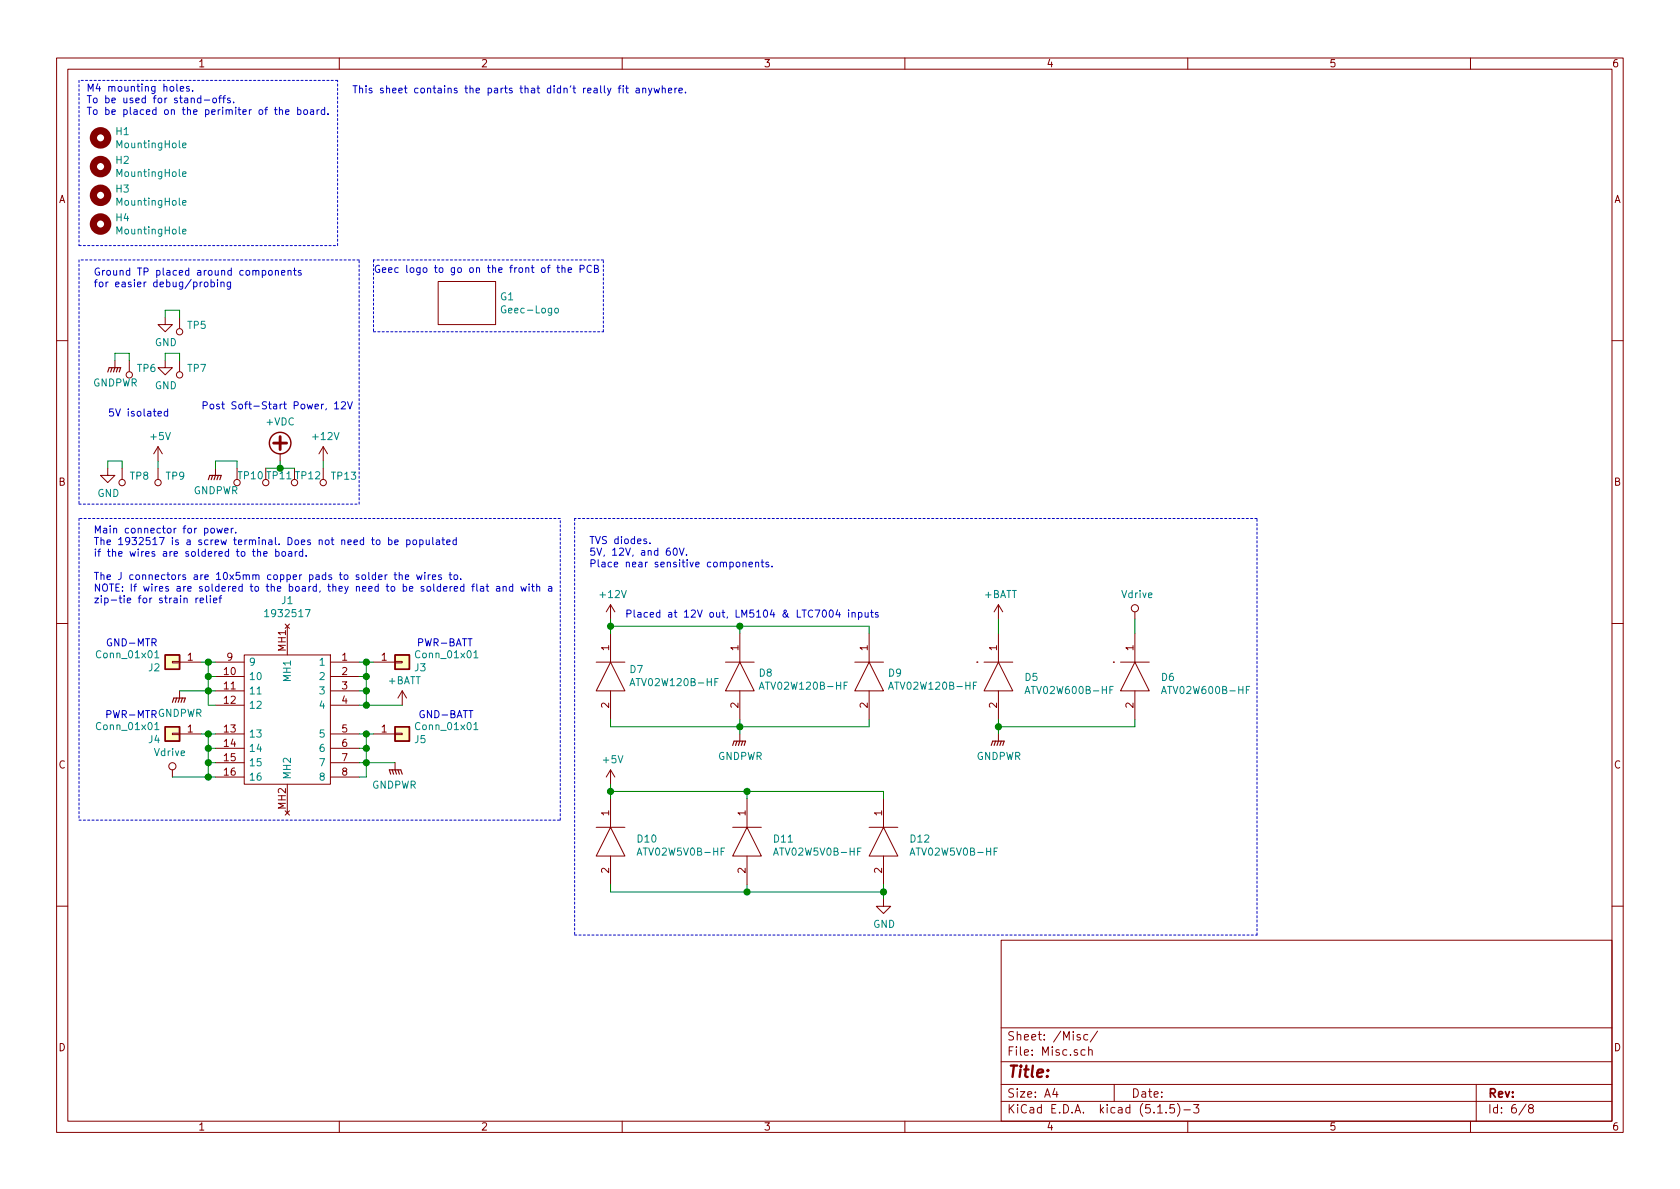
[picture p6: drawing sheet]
<svg xmlns="http://www.w3.org/2000/svg" width="297mm" height="210mm" viewBox="0 0 297 210" stroke-linecap="round" stroke-linejoin="round" font-family="sans-serif">
<g fill="none" stroke="#840000" stroke-width=".18">
<path d="M10 10.3h277v189.9h-277zM12 12.2h273v186.1h-273zM60 10.3v1.9M110 10.3v1.9M160 10.3v1.9M210 10.3v1.9M260 10.3v1.9M29.2 56.1v1.3h1.3l-1.3 1.3-1.3-1.3h1.3M31.7 56.1v1.9M77.5 49.8h10.1v7.6h-10.1zM10 60.2h2M20.3 63.7v1.3"/>
<path d="M22.9 63.7v2M27.9 79v2.5M27.9 79l-.7 1.3M27.9 79l.8 1.3M29.2 63.7v1.3h1.3l-1.3 1.3-1.3-1.3h1.3M31.7 63.7v2M57.1 79v2.5M57.1 79l-.7 1.3M57.1 79l.8 1.3M285 60.2h2M19 82.8v1.3h1.3l-1.3 1.2-1.2-1.2h1.2M21.6 82.8v1.9"/>
<path d="M27.9 82.8v1.9M38.1 82.8v1.3M41.9 82.8v1.9M47 82.8v1.9M49.5 80.3v1.2M52.1 82.8v1.9M57.1 82.8v1.9M10 110.3h2M30.5 117h1.2v.2h-1.2zM31.7 117.1h3.9M38.1 117.1h5.1M38.1 119.6h5.1"/>
<path d="M43.2 115.8h15.2v22.9h-15.2zM50.4 110.4l.8 .7M50.8 110.7v5.1M51.2 110.4l-.8 .7M58.4 117.1h5.1M58.4 119.6h5.1M66 117.1h3.8M69.8 117h1.3v.2h-1.3zM105.4 117.1h5.1M107.9 117.1l2.6 5.1h-5.1zM107.9 106.9v2.6M107.9 112v5.1"/>
<path d="M107.9 106.9l-.7 1.3M107.9 106.9l.8 1.3M128.3 117.1h5M130.8 117.1l2.5 5.1h-5zM130.8 112v5.1M151.1 117.1h5.1M153.7 117.1l2.5 5.1h-5.1zM153.7 112v5.1M172.7 117.1h.1M174 117.1h5.1M176.5 117.1l2.6 5.1h-5.1zM176.5 106.9l-.7 1.3"/>
<path d="M176.5 106.9v2.6M176.5 112v5.1M176.5 106.9l.8 1.3M196.8 117.1h.1M198.1 117.1h5.1M200.7 117.1l2.5 5.1h-5.1zM200.7 108.2v1.3M200.7 112v5.1M285 110.3h2M30.5 129.7h1.2v.2h-1.2zM30.5 136.1v1.3M31.7 122.2v1.2"/>
<path d="M31.7 129.8h3.9M38.1 129.8h5.1M38.1 122.2h5.1M38.1 124.7h5.1M38.1 132.3h5.1M38.1 134.9h5.1M38.1 137.4h5.1M50.8 138.7v5.1M58.4 129.8h5.1M58.4 122.2h5.1M58.4 124.7h5.1M58.4 132.3h5.1"/>
<path d="M58.4 134.9h5.1M58.4 137.4h5.1M66 129.8h3.8M69.8 129.7h1.3v.2h-1.3zM69.8 134.9v1.2M71.1 122.2l-.7 1.2M71.1 122.2v2.5M71.1 122.2l.8 1.2M107.9 136.1l-.7 1.3M107.9 122.2v5M107.9 136.1v2.6M107.9 136.1l.8 1.3"/>
<path d="M130.8 122.2v5M130.8 129.8v1.3M153.7 122.2v5M176.5 122.2v5M176.5 129.8v1.3M200.7 122.2v5M50.4 143.4l.8 .7M51.2 143.4l-.8 .7M105.4 146.3h5.1M107.9 146.3l2.6 5.1h-5.1zM107.9 141.2v5.1M107.9 151.4v5.1"/>
<path d="M129.5 146.3h5.1M132.1 146.3l2.5 5.1h-5.1zM132.1 141.2v5.1M132.1 151.4v5.1M153.7 146.3h5M156.2 146.3l2.5 5.1h-5zM156.2 159v1.3h1.3l-1.3 1.2-1.3-1.2h1.3M156.2 141.2v5.1M156.2 151.4v5.1M10 160.2h2M177 166.3h108v32h-108zM285 160.2h2"/>
<path d="M60 198.3v1.9M110 198.3v1.9M160 198.3v1.9M177 194.8h108M177 191.8h108M177 187.8h108M177 181.8h108M186.5 192.5l-.4 1h1M186.8 193v1M191 183l-.4-.1-.2 .2 .1 .3 .5 .1v.3h-.6M191.8 185.7l-.4-.1-.3 .3 .1 .6 .2 .1 .4-.1M192.3 183l-.4-.1-.3 .3 .1 .6 .2 .1 .4-.1"/>
<path d="M192.5 185.7l.2-.1 .4 .1v.9M192.5 185.1v1.5M194.1 182.3l-1.3 2M197 191.8v3M204.7 196.8h.8M206.2 196.7v.1M207.6 195.3h-.7l-.1 .7 .2-.1 .5 .1 .2 .2-.1 .5-.2 .1-.6-.1M208.2 195.1a1.71 1.71 0 0 1 0 2.3M209.3 196.3h1.2M210 198.3v1.9M211 195.3h1l-.5 .6 .4 .1v.7l-.2 .1-.7-.1M260 198.3v1.9"/>
<path d="M261 191.8v6.5M269.8 195.2l-1.2 2M270.6 196l-.3-.2v-.2l.3-.3h.2l.3 .3-.1 .2-.6 .2a.48 .48 0 0 0-.1 .7l.3 .1 .4-.1a.48 .48 0 0 0-.2-.7"/>
<circle cx="31.7" cy="58.7" r=".56"/>
<circle cx="22.9" cy="66.3" r=".56"/>
<circle cx="31.7" cy="66.3" r=".56"/>
<circle cx="21.6" cy="85.3" r=".56"/>
<circle cx="27.9" cy="85.3" r=".56"/>
<circle cx="41.9" cy="85.3" r=".56"/>
<circle cx="47" cy="85.3" r=".56"/>
<circle cx="52.1" cy="85.3" r=".56"/>
<circle cx="57.1" cy="85.3" r=".56"/>
<circle cx="200.7" cy="107.6" r=".63"/>
<circle cx="30.5" cy="135.5" r=".63"/>
</g>
<g fill="none" stroke="#840000" stroke-width=".2">
<path d="M19 65.8l.3-.8h2l-.2 .8M19.8 65l-.2 .8M20.3 65l-.2 .8M20.8 65l-.2 .8M36.8 84.8l.3-.7h2l-.2 .7M37.6 84.1l-.3 .7M38.1 84.1l-.3 .7M38.6 84.1l-.2 .7M30.5 124.2l.2-.8h2.1l-.3 .8M31.2 123.4l-.2 .8M31.7 123.4l-.2 .8M32.3 123.4l-.3 .8"/>
<path d="M69.1 136.9l-.3-.8h2.1l.2 .8M69.3 136.1l.3 .8M69.8 136.1l.3 .8M70.4 136.1l.2 .8M129.5 131.8l.3-.7h2l-.2 .7M130.3 131.1l-.3 .7M130.8 131.1l-.2 .7M131.3 131.1l-.2 .7M175.3 131.8l.2-.7h2l-.2 .7M176 131.1l-.2 .7M176.5 131.1l-.2 .7M177 131.1l-.2 .7"/>
</g>
<g fill="none" stroke="#840000" stroke-width=".25">
<path d="M29.2 115.8h2.5v2.6h-2.5zM69.8 115.8h2.6v2.6h-2.6zM29.2 128.5h2.5v2.6h-2.5zM69.8 128.5h2.6v2.6h-2.6z"/>
<circle cx="49.5" cy="78.4" r="1.9"/>
</g>
<path d="M48.4 78.4h2.3M49.5 77.2v2.3" fill="none" stroke="#840000" stroke-width=".51"/>
<g fill="#ffffc2" stroke="#ffffc2" stroke-width=".18">
<path d="M69.8 128.5h2.6v2.6h-2.6z"/>
<path d="M69.8 115.8h2.6v2.6h-2.6z"/>
<path d="M29.2 128.5h2.5v2.6h-2.5z"/>
<path d="M29.2 115.8h2.5v2.6h-2.5z"/>
</g>
<g fill="none" stroke="#008484" stroke-width=".18">
<path d="M32.3 30.8l.6-.1-.1-.3h-.3l-.2 .2 .1 .6h.4M32.3 25.7l.6-.1-.1-.3h-.3l-.2 .2 .1 .6h.4M32.3 35.9l.6-.1-.1-.3h-.3l-.2 .1 .1 .6h.4M32.3 40.9l.6-.1-.1-.2-.3-.1-.2 .2 .1 .6h.4M98.2 54.6l.3-.1 .2 .1-.1 .7h-.3l-.2-.2zM27.4 115.4l.3-.3v1.2M27.4 116.3h.7M46.8 108.1l.4-.3v1.3M46.8 109.1h.7M54 107.8h.8l-.5 1.3M83.8 115.4l.4-.3v1.2M83.8 116.3h.7"/>
<path d="M127 120h-.6v1.3M27.4 128.1l.3-.3v1.2M27.4 129h.7M83.8 128.1l.4-.3v1.2M83.8 129h.7M111.4 121.3l.4-1.3 .4 1.3M126.4 120.6h.4M134.2 121.9l.5-1.3 .4 1.3M149.3 121.2h.4M149.8 120.6h-.5v1.3M157.1 121.9l.4-1.3 .5 1.3M172.1 121.2h.4"/>
<path d="M172.7 120.6h-.6v1.3M181.2 122.7l.5-1.3 .4 1.3M196.2 122h.4M196.8 121.4h-.6v1.3M205.4 122.7l.4-1.3 .4 1.3M220.4 122h.4M221 121.4h-.6v1.3M128.1 150h-.6v1.2M152.2 150h-.6v1.2M176.4 150h-.6v1.2"/>
</g>
<g fill="none" stroke="#840000" stroke-width="1.3">
<circle cx="17.8" cy="39.6" r="1.27"/>
<circle cx="17.8" cy="29.5" r="1.27"/>
<circle cx="17.8" cy="34.5" r="1.27"/>
<circle cx="17.8" cy="24.4" r="1.27"/>
</g>
<g fill="none" stroke="#0000c2" stroke-width=".18" stroke-dasharray=".4 .4">
<path d="M14 14.2v29.2M59.7 14.2h-45.7M14 46v43.1M14 43.4h45.7M59.7 43.4v-29.2M63.5 46h-49.5M66 58.7h40.7M66 46v12.7M106.7 46h-40.7M106.7 58.7v-12.7M14 89.1h49.5M14 91.7v53.3"/>
<path d="M63.5 89.1v-43.1M99.1 91.7h-85.1M101.6 91.7v73.6M222.2 91.7h-120.6M14 145h85.1M99.1 145v-53.3M101.6 165.3h120.6M222.2 165.3v-73.6"/>
</g>
<g fill="none" stroke="#008400" stroke-width=".18">
<path d="M29.2 56.1v-1.2h2.5v1.2M20.3 63.7v-1.2h2.6v1.2M29.2 63.7v-1.2h2.5v1.2M19 82.8v-1.3h2.6v1.3M27.9 81.5v1.3M38.1 82.8v-1.3h3.8v1.3M47 82.8h5.1M49.5 81.5v1.3M57.1 81.5v1.3M35.6 117.1h2.5M36.8 119.6h1.3M36.8 117.1v7.6h1.3"/>
<path d="M63.5 119.6h1.3M63.5 117.1h2.5M64.8 117.1v7.6M107.9 110.7h45.8v1.3M107.9 109.5v2.5M130.8 110.7v1.3M176.5 109.5v2.5M200.7 109.5v2.5M30.5 137.4h7.6M31.7 122.2h6.4M35.6 129.8h2.5M36.8 129.8v7.6"/>
<path d="M36.8 132.3h1.3M36.8 134.9h1.3M63.5 122.2h1.3M63.5 132.3h1.3M63.5 124.7h7.6M63.5 134.9h6.3M63.5 129.8h2.5M64.8 129.8v7.6h-1.3M107.9 127.2v1.3h45.8v-1.3M107.9 138.7v2.5M107.9 139.9h48.3v1.3M130.8 127.2v2.6"/>
<path d="M132.1 139.9v1.3M176.5 127.2v2.6M200.7 127.2v1.3h-24.2M107.9 156.5v1.2h48.3M132.1 156.5v1.2M156.2 156.5v2.5"/>
</g>
<g fill="none" stroke="#0000c2" stroke-width=".18">
<path d="M31.3 14.9v1l.1 .2M31.9 15.7l.6-.1-.1-.3h-.3l-.2 .2v.6h.5M33.5 15.3h-.4l-.1 .2v.1l.5 .2v.3h-.5M34.1 16v.1M36.1 17.7h1M37.7 17.5l.2-.2 .3 .2 .1 .5-.1 .1-.3 .1-.2-.1zM38.7 17.3h.4M39.1 16.9l-.3 .2v1.1M39.4 17.3h.5M39.9 16.9l-.4 .2v1.1M40.7 17.4l-.3-.1-.2 .2 .1 .2 .4 .1v.3h-.5M41.3 18.1v.1"/>
<path d="M49.4 19.5l.2-.1 .3 .1 .1 .7M49.4 19v1.2M50.5 19.8l.6-.1v-.2l-.4-.1-.2 .2 .1 .6h.5M52.6 19.5l.4-.1 .2 .2-.1 .6h-.5M52.6 19v1.2M53.8 19.5l.3-.1 .3 .2-.1 .6h-.4l-.2-.2zM54.9 19.5h.5v.7M55.4 19.7l-.4 .1-.1 .1v.3h.5M56.1 19.4v.8M56.4 19.4l-.3 .2M57.4 19.5l-.4-.1-.2 .2 .1 .6h.5M57.4 19v1.2"/>
<path d="M109.3 15.6h.5M109.8 15.2l-.3 .1v1.1M110.2 15.2v.1M110.2 15.6v.8M110.6 15.6h.5M110.8 15.2v1.1l.3 .1M112.5 15.6h.5v.8M113 15.9h-.4l-.2 .2 .2 .3h.4M113.6 15.7l.2-.1h.3l.1 .8M113.6 15.6v.8M114.7 15.6l.3 .8M115.3 15.6l-.4 1.1-.2 .2"/>
<path d="M115.6 15.6l.3 .8 .2-.6 .3 .6 .2-.8M117.1 15.7l.2-.1h.3v.8M117.1 15.2v1.2M118.2 16l.6-.1-.1-.3h-.3l-.2 .2v.6h.5M119.3 15.6v.8M119.7 15.6l-.4 .2M120 16l.6-.1v-.3h-.4l-.2 .2 .1 .6h.5M121.2 16.3v.1M58 20.1v.1M36.2 49.9h.3l.3 .2-.1 .6h-.4l-.1-.1zM37.3 49.9h.4l.2 .2-.1 .6h-.5M37.3 49.4v1.3"/>
<path d="M38.5 49.9v.8M39.1 50l.1-.1h.3l.1 .8M39.1 49.9v.8M40.8 49.9v1l-.3 .2h-.3M40.8 49.9h-.4l-.2 .2 .1 .6h.5M47.6 47.9l.3-.1 .2 .1-.1 .7-.3 .1-.2-.3zM48.7 47.9l.2-.1 .3 .1v.8M48.7 47.8v.9M49.8 48.2l.6-.1-.1-.2-.3-.1-.2 .2v.6h.5M50.9 47.9l.2-.1 .3 .1 .1 .8M50.9 47.8v.9M51.9 47.8h.5"/>
<path d="M52.1 47.4v1.1l.3 .2M53.2 47.9l-.3-.1-.2 .2 .1 .2 .4 .1v.3h-.5M98.5 47.3h.4M98.6 46.9v1.1l.3 .2M99.4 47.5l.1-.2 .3 .1 .1 .8M99.4 46.9v1.3M100.5 47.7l.6-.1-.1-.2-.4-.1-.1 .2v.6h.5M102.6 47.6l.6-.1 .1-.2-.1-.3-.2-.1h-.4v1.3M104.6 47a.6 .6 0 0 0-.9 .4 .6 .6 0 0 0 .6 .8l.3-.1M105.1 47.5h.6v-.5l-.6-.1v1.3h.5l.2-.3v-.2l-.3-.2M27.9 73.1l.6-.1v-.2l-.4-.1-.2 .2 .1 .6h.5M29.6 72.8l-.3-.1-.3 .3 .2 .5h.4"/>
<path d="M29.6 72.3v1.3M57.7 72.3l-.1 .2M59.2 71.4l.3-.4v1.3M59.2 72.3h.7M60.4 71.2l.4-.2 .2 .2 .1 .2-.1 .2-.7 .7h.8M61.4 71l.5 1.3 .4-1.3M37.3 93.5l.2-.1 .4 .1v.5l-.1 .2-.3 .1-.2-.2zM38.4 93.4l.2 .9 .2-.7 .3 .7 .2-.9M39.7 93.8l.6-.1v-.2l-.4-.1-.2 .2 .1 .6h.5M40.9 93.4v.9M41.2 93.4l-.2 .1-.1 .1M41.7 94.1v.2"/>
<path d="M46.6 97.9l.6-.1v-.2l-.4-.1-.2 .2 .1 .6h.5M48.7 97.6l.4-.1 .3 .3-.2 .5h-.5M48.7 97.1v1.3M49.9 97.7l.2-.2 .3 .2 .1 .4-.1 .2-.3 .1-.2-.2zM51.1 97.6h.4l.1 .8M51.6 97.8l-.4 .1-.2 .2 .2 .3 .4-.1M52.2 97.5v.9M52.6 97.5l-.4 .3M53.5 97.6l-.3-.1-.3 .3 .1 .5h.5M53.5 97.1v1.3M54.1 98.2v.2M68.7 95.5h.4l.2 .2-.1 .6h-.5"/>
<path d="M68.7 95v1.3M69.8 95.9l.6-.1-.1-.3h-.3l-.2 .2v.6h.5M71.9 95.5h.4l.2 .2-.1 .6h-.5M71.9 95.5v1.2M73.1 95.6l.1-.1 .4 .1 .1 .5-.2 .2h-.3l-.1-.1zM74.2 95.5h.4l.2 .2-.1 .6h-.5M74.2 95.5v1.2M75.4 95.5v.8h.3l.2-.1M75.9 95.5v.8M76.5 95v1.1l.2 .2M77.2 95.5h.4l.1 .8M77.7 95.8h-.4l-.2 .2 .1 .3h.5"/>
<path d="M78.1 95.5h.5M78.3 95v1.1l.3 .2M79 95.9l.6-.1-.1-.3h-.3l-.2 .2v.6h.5M80.7 95.5h-.4l-.2 .2 .1 .6h.5M80.7 95v1.3M114.3 95.3h-.3l-.2 .2 .1 .2 .4 .1v.3h-.5M114.9 96v.1M119.2 97l.1-.1a.69 .69 0 0 1 .5 .7 .69 .69 0 0 1-.5 .6l-.2-.2-.1-.3zM120.1 96.9l.4 1.3 .5-1.3M121.4 98.1v.1M131.4 99.5l.1-.1 .4 .1v.7M131.4 99.4v.8"/>
<path d="M132.4 99.8l.6-.1v-.2l-.4-.1-.2 .2 .1 .6h.5M133.6 99.5l.2-.1 .3 .1v.7M133.6 99.4v.8M134.6 99.4h.5M134.7 99v1.1l.4 .1M135.9 99.5l-.3-.1-.2 .2 .1 .2 .4 .1v.3h-.5M19.7 113a.59 .59 0 0 0-.7 .6 .59 .59 0 0 0 .7 .6v-.5h-.2M34.6 105.8v.8M35 105.8l-.4 .2M35.4 106.2l.6-.1-.1-.3h-.3l-.2 .1v.6h.5M36.5 105.3v1.1l.2 .2M37.2 105.8v.8"/>
<path d="M37.7 106.2l.7-.1-.1-.3h-.4l-.2 .1 .1 .6h.5M38.7 105.8h.5M39.2 105.3l-.3 .2v1.1M68.5 101.6l-.4 .3M69.7 101.6h.5M69.8 101.2v1.1l.4 .2M70.6 101.8l.2-.2 .3 .1v.8M70.6 101.2v1.3M71.7 102.1l.6-.2-.1-.2-.3-.1-.2 .2v.6h.5M73.7 101.6l.2 .9 .2-.6 .3 .6 .2-.9M75.1 101.2v.1M75.1 101.6v.9"/>
<path d="M75.7 101.6v.9M76.1 101.6l-.4 .3M76.5 102.1l.5-.2v-.2l-.4-.1-.1 .2v.6h.5M78 101.7l-.3-.1-.2 .2 .1 .2 .4 .1v.3h-.5M79.4 101.6h.5M79.6 101.2v1.1l.3 .2M80.3 104.1l.6-.1-.1-.2-.3-.1-.2 .2 .1 .6h.4M80.4 101.7l.3-.1 .2 .3-.1 .5-.3 .1-.2-.1zM81.5 102.4v.1M82 103.8l-.4-.1-.2 .2 .1 .6h.5M82 103.3v1.2M83.4 103.7h.5"/>
<path d="M83.9 103.3l-.3 .1v1.1M84.3 103.3v1.1l.2 .1M85 103.8h.4l.1 .7M85.5 104l-.4 .1-.2 .1 .1 .3h.5M85.9 103.7h.5M86.1 103.3v1.1l.3 .1M87.8 103.8h.5l.1 .7M88.4 104l-.5 .1-.1 .1v.3h.6M89 103.8l.2-.1 .3 .1v.7M89 103.7v.8M90.7 103.8l-.4-.1-.3 .2 .2 .6h.5M90.7 103.3v1.2"/>
<path d="M92.1 103.7l.3 .8 .2-.6 .2 .6 .3-.8M93.5 103.3v.1M93.5 103.7v.8M94 103.7h.5M94.2 103.3v1.1l.3 .1M94.9 103.8l.2-.1 .3 .1v.7M94.9 103.3v1.2M97 103.8h.5l.1 .7M97.6 104l-.5 .1-.1 .1v.3h.6M136.5 100.1v.1M146.7 108l.2-.1a.67 .67 0 0 1 .4 .6 .67 .67 0 0 1-.4 .6l-.2-.1-.1-.3zM148.1 107.8l-.3 .9h.8"/>
<path d="M148.4 108.3v.8M150 107.9v.1M150 108.3v.8M150.6 108.4l.2-.1 .3 .1 .1 .7M150.6 108.3v.8M151.8 108.4l.4-.1 .2 .2-.1 .6h-.5M151.8 108.3v1.3M153 108.3v.8h.3l.2-.1M153.5 108.3v.8M153.9 108.3h.5M154.1 107.9v1.1l.3 .1M155.2 108.4l-.3-.1-.1 .2v.2l.4 .1v.3h-.4"/>
<path d="M18.9 126.3h.6l.1-.2v-.3l-.2-.2h-.5v1.3"/>
</g>
<g fill="#008400" stroke="#008400" stroke-width=".25">
<circle cx="108" cy="139.9" r=".51"/>
<circle cx="64.8" cy="119.6" r=".51"/>
<circle cx="156.2" cy="157.7" r=".51"/>
<circle cx="64.8" cy="134.9" r=".51"/>
<circle cx="36.8" cy="119.6" r=".51"/>
<circle cx="130.8" cy="110.7" r=".51"/>
<circle cx="64.8" cy="124.7" r=".51"/>
<circle cx="36.8" cy="137.4" r=".51"/>
<circle cx="64.8" cy="122.2" r=".51"/>
<circle cx="36.8" cy="117.1" r=".51"/>
<circle cx="49.5" cy="82.8" r=".51"/>
<circle cx="36.8" cy="134.9" r=".51"/>
<circle cx="132.1" cy="157.7" r=".51"/>
<circle cx="36.8" cy="122.2" r=".51"/>
<circle cx="64.8" cy="132.3" r=".51"/>
<circle cx="132.1" cy="139.9" r=".51"/>
<circle cx="64.8" cy="129.8" r=".51"/>
<circle cx="176.5" cy="128.5" r=".51"/>
<circle cx="130.8" cy="128.5" r=".51"/>
<circle cx="36.8" cy="129.8" r=".51"/>
<circle cx="36.8" cy="132.3" r=".51"/>
<circle cx="64.8" cy="117.1" r=".51"/>
<circle cx="108" cy="110.7" r=".51"/>
</g>
<text font-size="2.8" fill="#840000" x="178" y="190.5">Title:</text>
<g font-size="2.1" fill="#840000">
<text x="178" y="184">Sheet: /Misc/</text>
<text x="178" y="186.7">File: Misc.sch</text>
<text x="178" y="196.9">KiCad E.D.A. kicad (5.1.5)-3</text>
<text x="178" y="194.1">Size: A4</text>
<text x="200" y="194.1">Date:</text>
<text x="263" y="194.1">Rev:</text>
<text x="263" y="196.9">Id: 6/8</text>
</g>
<g font-size="1.8" fill="#840000">
<text x="35" y="11.9">1</text>
<text x="85" y="11.9">2</text>
<text x="135" y="11.9">3</text>
<text x="185" y="11.9">4</text>
<text x="235" y="11.9">5</text>
<text x="285" y="11.9">6</text>
<text x="10.4" y="35.9">A</text>
<text x="285.4" y="35.9">A</text>
<text x="10.4" y="85.9">B</text>
<text x="285.4" y="85.9">B</text>
<text x="33.2" y="116.8">1</text>
<text x="39.7" y="119.4">10</text>
<text x="40.2" y="116.8">9</text>
<text x="50.5" y="115.1" transform="rotate(-90 50.5 115.1)">MH1</text>
<text x="60.5" y="116.8">1</text>
<text x="60.5" y="119.4">2</text>
<text x="67.5" y="116.8">1</text>
<text x="107.7" y="115" transform="rotate(-90 107.7 115)">1</text>
<text x="130.6" y="115" transform="rotate(-90 130.6 115)">1</text>
<text x="153.4" y="115" transform="rotate(-90 153.4 115)">1</text>
<text x="176.3" y="115" transform="rotate(-90 176.3 115)">1</text>
<text x="200.4" y="115" transform="rotate(-90 200.4 115)">1</text>
<text x="39.7" y="121.9">11</text>
<text x="39.7" y="124.5">12</text>
<text x="60.5" y="121.9">3</text>
<text x="60.5" y="124.5">4</text>
<text x="107.7" y="125.2" transform="rotate(-90 107.7 125.2)">2</text>
<text x="130.6" y="125.2" transform="rotate(-90 130.6 125.2)">2</text>
<text x="153.4" y="125.2" transform="rotate(-90 153.4 125.2)">2</text>
<text x="176.3" y="125.2" transform="rotate(-90 176.3 125.2)">2</text>
<text x="200.4" y="125.2" transform="rotate(-90 200.4 125.2)">2</text>
<text x="33.2" y="129.5">1</text>
<text x="39.7" y="129.5">13</text>
<text x="60.5" y="129.5">5</text>
<text x="67.5" y="129.5">1</text>
<text x="10.4" y="135.9">C</text>
<text x="39.7" y="132.1">14</text>
<text x="39.7" y="134.6">15</text>
<text x="39.7" y="137.2">16</text>
<text x="60.5" y="132.1">6</text>
<text x="60.5" y="134.6">7</text>
<text x="60.5" y="137.2">8</text>
<text x="285.4" y="135.9">C</text>
<text x="50.5" y="143.1" transform="rotate(-90 50.5 143.1)">MH2</text>
<text x="107.7" y="144.2" transform="rotate(-90 107.7 144.2)">1</text>
<text x="131.8" y="144.2" transform="rotate(-90 131.8 144.2)">1</text>
<text x="156" y="144.2" transform="rotate(-90 156 144.2)">1</text>
<text x="107.7" y="154.4" transform="rotate(-90 107.7 154.4)">2</text>
<text x="131.8" y="154.4" transform="rotate(-90 131.8 154.4)">2</text>
<text x="156" y="154.4" transform="rotate(-90 156 154.4)">2</text>
<text x="10.4" y="185.9">D</text>
<text x="285.4" y="185.9">D</text>
<text x="35" y="199.9">1</text>
<text x="85" y="199.9">2</text>
<text x="135" y="199.9">3</text>
<text x="185" y="199.9">4</text>
<text x="235" y="199.9">5</text>
<text x="285" y="199.9">6</text>
</g>
<g font-size="1.8" fill="#0000c2">
<text x="15.2" y="16.2">M4 mounting holes.</text>
<text x="62.2" y="16.5">This sheet contains the parts that didn't really fit anywhere.</text>
<text x="15.2" y="18.3">To be used for stand-offs.</text>
<text x="15.2" y="20.3">To be placed on the perimiter of the board.</text>
<text x="16.5" y="48.7">Ground TP placed around components</text>
<text x="16.5" y="50.8">for easier debug/probing</text>
<text x="66" y="48.3">Geec logo to go on the front of the PCB</text>
<text x="19" y="73.7">5V isolated</text>
<text x="35.6" y="72.4">Post Soft-Start Power, 12V</text>
<text x="16.5" y="94.3">Main connector for power.</text>
<text x="16.5" y="96.4">The 1932517 is a screw terminal. Does not need to be populated</text>
<text x="16.5" y="98.4">if the wires are soldered to the board.</text>
<text x="104.1" y="96.2">TVS diodes.</text>
<text x="104.1" y="98.3">5V, 12V, and 60V.</text>
<text x="104.1" y="100.3">Place near sensitive components.</text>
<text x="16.5" y="102.6">The J connectors are 10x5mm copper pads to solder the wires to.</text>
<text x="16.5" y="104.6">NOTE: If wires are soldered to the board, they need to be soldered flat and with a</text>
<text x="16.5" y="106.7">zip-tie for strain relief</text>
<text x="110.5" y="109.2">Placed at 12V out, LM5104 &amp; LTC7004 inputs</text>
<text x="19.6" y="114.3">GND-MTR</text>
<text x="73.7" y="114.3">PWR-BATT</text>
<text x="19.4" y="127">PWR-MTRGNDPWR</text>
<text x="74.6" y="127">GND-BATT</text>
</g>
<g font-size="1.8" fill="#008484">
<text x="20.5" y="23.9">H1</text>
<text x="20.5" y="29">H2</text>
<text x="20.9" y="26.2">MountingHole</text>
<text x="20.5" y="34.1">H3</text>
<text x="20.9" y="31.3">MountingHole</text>
<text x="20.5" y="39.1">H4</text>
<text x="20.9" y="41.4">MountingHole</text>
<text x="20.9" y="36.4">MountingHole</text>
<text x="88.5" y="53.1">G1</text>
<text x="33.2" y="58.2">TP5</text>
<text x="89.1" y="55.4">Geec-Logo</text>
<text x="24.3" y="65.8">TP6</text>
<text x="27.4" y="61.2">GND</text>
<text x="33.2" y="65.8">TP7</text>
<text x="16.4" y="68.3">GNDPWR</text>
<text x="27.4" y="68.8">GND</text>
<text x="26.7" y="77.8">+5V</text>
<text x="47.1" y="75.2">+VDC</text>
<text x="55.4" y="77.8">+12V</text>
<text x="17.2" y="87.9">GND</text>
<text x="23" y="84.8">TP8</text>
<text x="29.4" y="84.8">TP9</text>
<text x="34.2" y="87.4">GNDPWR</text>
<text x="42.2" y="84.8">TP10 TP11 TP12</text>
<text x="58.7" y="84.8">TP13</text>
<text x="49.8" y="106.8">J1</text>
<text x="106.2" y="105.8">+12V</text>
<text x="174" y="105.8">+BATT</text>
<text x="198.4" y="105.8">Vdrive</text>
<text x="47.4" y="109.1">1932517</text>
<text x="17.4" y="116.4">Conn_01x01</text>
<text x="26.3" y="118.7">J2</text>
<text x="43.9" y="117.7">9</text>
<text x="56.7" y="117.7">1</text>
<text x="73.4" y="118.7">J3</text>
<text x="73.8" y="116.4">Conn_01x01</text>
<text x="111.4" y="119">D7</text>
<text x="134.3" y="119.7">D8</text>
<text x="157.1" y="119.7">D9</text>
<text x="43.9" y="120.3">10</text>
<text x="43.9" y="122.8">11</text>
<text x="43.9" y="125.3">12</text>
<text x="51.4" y="120.3" transform="rotate(-90 51.4 120.3)">MH1</text>
<text x="56.7" y="120.3">2</text>
<text x="56.7" y="122.8">3</text>
<text x="56.7" y="125.3">4</text>
<text x="68.6" y="121">+BATT</text>
<text x="112.1" y="121.3">ATV02W120B-HF</text>
<text x="134.9" y="122">ATV02W120B-HF</text>
<text x="157.8" y="122">ATV02W120B-HF</text>
<text x="181.3" y="120.4">D5</text>
<text x="181.9" y="122.7">ATV02W600B-HF</text>
<text x="205.4" y="120.4">D6</text>
<text x="206" y="122.7">ATV02W600B-HF</text>
<text x="17.4" y="129.1">Conn_01x01</text>
<text x="26.3" y="131.4">J4</text>
<text x="43.9" y="130.4">13</text>
<text x="56.7" y="130.4">5</text>
<text x="73.4" y="131.4">J5</text>
<text x="73.8" y="129.1">Conn_01x01</text>
<text x="27.4" y="133.7">Vdrive</text>
<text x="43.9" y="133">14</text>
<text x="43.9" y="135.5">15</text>
<text x="51.4" y="137.9" transform="rotate(-90 51.4 137.9)">MH2</text>
<text x="56.7" y="133">6</text>
<text x="56.7" y="135.5">7</text>
<text x="106.7" y="135">+5V</text>
<text x="126.9" y="134.4">GNDPWR</text>
<text x="172.6" y="134.4">GNDPWR</text>
<text x="43.9" y="138">16</text>
<text x="56.7" y="138">8</text>
<text x="65.7" y="139.5">GNDPWR</text>
<text x="112.8" y="149">D10</text>
<text x="136.9" y="149">D11</text>
<text x="161" y="149">D12</text>
<text x="113.2" y="151.3">ATV02W5V0B-HF</text>
<text x="137.3" y="151.3">ATV02W5V0B-HF</text>
<text x="161.4" y="151.3">ATV02W5V0B-HF</text>
<text x="154.4" y="164.1">GND</text>
</g>
</svg>
